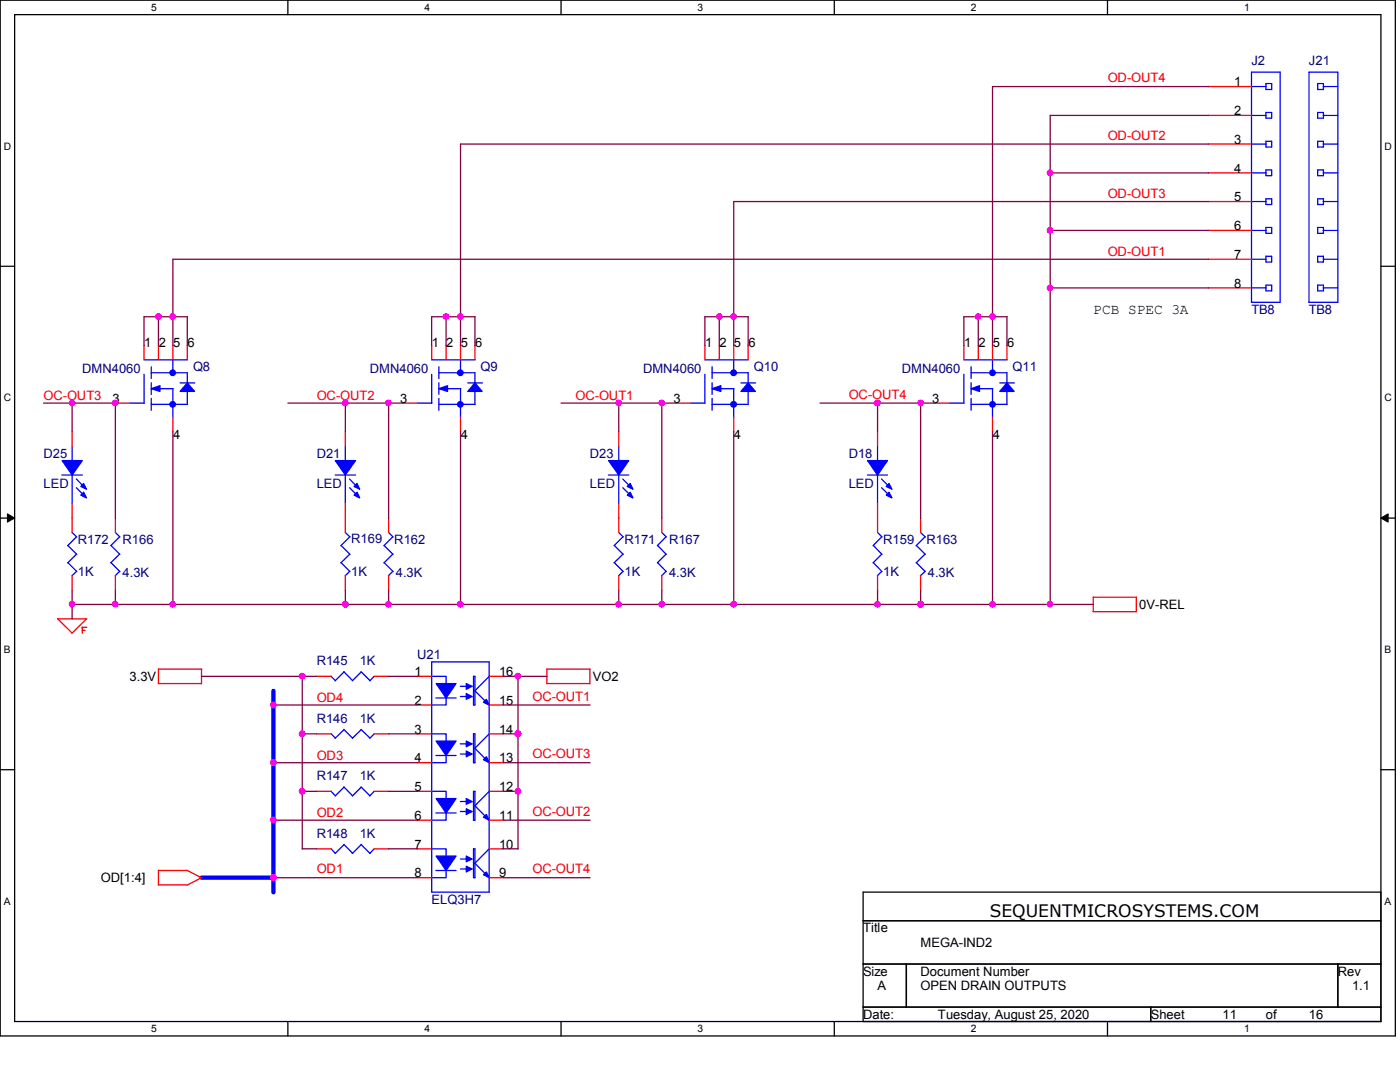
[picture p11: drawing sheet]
<svg xmlns="http://www.w3.org/2000/svg" width="279mm" height="216mm" viewBox="0 0 279 216" stroke-linecap="round" stroke-linejoin="round" font-family="sans-serif">
<path d="M0 0h278.5v206.7h-278.5zM2.9 2.9h272.7v200.9h-272.7z" fill="none" stroke="#000" stroke-width=".25"/>
<g fill="#fff">
<path d="M30.2 .3h1.1v2.3h-1.1z"/>
<path d="M30.2 204.1h1.1v2.3h-1.1z"/>
</g>
<path d="M57.4 0v2.9M57.4 203.8v2.9" fill="none" stroke="#000" stroke-width=".25"/>
<g fill="#fff">
<path d="M84.7 .3h1.1v2.3h-1.1z"/>
<path d="M84.7 204.1h1.1v2.3h-1.1z"/>
</g>
<path d="M112 0v2.9M112 203.8v2.9" fill="none" stroke="#000" stroke-width=".25"/>
<g fill="#fff">
<path d="M139.2 .3h1.1v2.3h-1.1z"/>
<path d="M139.2 204.1h1.1v2.3h-1.1z"/>
</g>
<path d="M166.5 0v2.9M166.5 203.8v2.9" fill="none" stroke="#000" stroke-width=".25"/>
<g fill="#fff">
<path d="M193.8 .3h1.1v2.3h-1.1z"/>
<path d="M193.8 204.1h1.1v2.3h-1.1z"/>
</g>
<path d="M221 0v2.9M221 203.8v2.9" fill="none" stroke="#000" stroke-width=".25"/>
<g fill="#fff">
<path d="M248.3 .3h1.1v2.3h-1.1z"/>
<path d="M248.3 204.1h1.1v2.3h-1.1z"/>
<path d="M.8 28h1.4v2.3h-1.4z"/>
<path d="M276.3 28h1.4v2.3h-1.4z"/>
<path d="M.8 78.2h1.4v2.3h-1.4z"/>
<path d="M276.3 78.2h1.4v2.3h-1.4z"/>
</g>
<path d="M0 53.1h2.9M275.6 53.1h2.9" fill="none" stroke="#000" stroke-width=".25"/>
<g fill="#fff">
<path d="M.8 128.5h1.3v2.2h-1.3z"/>
<path d="M276.3 128.5h1.3v2.2h-1.3z"/>
</g>
<path d="M0 103.4h2.9M275.6 103.4h2.9" fill="none" stroke="#000" stroke-width=".25"/>
<path d="M1.5 102.5l1.4 .9-1.4 .8zM275.6 103.4l1.4-.9v1.7z" fill="#000" stroke="#000" stroke-width=".2"/>
<g fill="#fff">
<path d="M.8 178.7h1.3v2.2h-1.3z"/>
<path d="M276.3 178.7h1.3v2.2h-1.3z"/>
</g>
<path d="M0 153.6h2.9M275.6 153.6h2.9M172.3 178h103.3v25.8h-103.3zM172.3 183.7h103.3M172.3 192.4h103.3M180.9 192.4v8.6M267 192.4v8.6M172.3 201h103.3M229.7 201v2.8" fill="none" stroke="#000" stroke-width=".25"/>
<g fill="none" stroke="#f00" stroke-width=".25">
<path d="M241.1 17.3h8.7M241.1 23h8.7M241.1 28.7h8.7M241.1 34.5h8.7M241.1 40.2h8.7M241.1 46h8.7M241.1 51.7h8.7M241.1 57.4h8.7M28.7 68.9v2.9M31.6 68.9v2.9M34.5 68.9v2.9M37.4 68.9v2.9"/>
<path d="M86.1 68.9v2.9M89 68.9v2.9M91.9 68.9v2.9M94.8 68.9v2.9M140.7 68.9v2.9M143.6 68.9v2.9M146.4 68.9v2.9M149.3 68.9v2.9M192.4 68.9v2.9M195.2 68.9v2.9M198.1 68.9v2.9M201 68.9v2.9"/>
<path d="M14.4 86.1v2.9M23 80.4h2.9M34.5 83.3v2.8M68.9 86.1v2.9M80.4 80.4h2.9M91.9 83.3v2.8M123.5 86.1v2.9M135 80.4h2.8M146.4 83.3v2.8M175.1 86.1v2.9M186.6 80.4h2.9M198.1 83.3v2.8"/>
<path d="M14.4 100.5v5.8M14.4 114.9v2.8M23 103.4v2.9M23 114.9v2.8M68.9 100.5v5.8M68.9 114.9v2.8M77.6 103.4v2.9M77.6 114.9v2.8M123.5 100.5v5.8M123.5 114.9v2.8M132.1 103.4v2.9M132.1 114.9v2.8"/>
<path d="M175.1 100.5v5.8M175.1 114.9v2.8M183.7 103.4v2.9M183.7 114.9v2.8M226.8 119.2v2.9M226.8 119.2l-8.6-.1v2.9M11.5 123.4l2.9 2.9M11.5 123.5h5.8M16.4 125.8h.6M16.4 125.2h.9M16.4 125.1v1.3M17.3 123.5l-2.9 2.9"/>
<path d="M31.6 136.4h8.6M31.6 133.5v2.9M31.6 133.5h8.7M40.2 133.5v2.9M63.2 135h2.9M74.7 135h2.9M83.3 135h2.8M97.6 135h2.9M109.1 133.5v2.9h8.6M109.1 133.5h8.7l-.1 2.9M218.1 122h8.7M63.2 146.4h2.9"/>
<path d="M63.2 157.9h2.9M74.7 146.4h2.9M74.7 157.9h2.9M83.3 146.4h2.8M83.3 140.7h2.8M83.3 157.9h2.8M83.3 152.2h2.8M97.6 146.4h2.9M97.6 140.7h2.9M97.6 157.9h2.9M97.6 152.2h2.9M31.6 176.6h5.8"/>
<path d="M31.6 173.7v2.9M31.6 173.7h5.8M37.4 173.7l2.9 1.5M40.2 175.1l-2.9 1.5M63.2 169.4h2.9M74.7 169.4h2.9M83.3 169.4h2.8M83.3 163.7h2.8M83.3 175.1h2.8M97.6 169.4h2.9M97.6 163.7h2.9M97.6 175.1h2.9"/>
</g>
<g fill="none" stroke="#00f" stroke-width=".25">
<path d="M249.8 17.3h2.9M249.8 14.4h5.7v45.9h-5.7zM252.6 16.7h1.2v1.2h-1.2zM261.2 14.4h5.8v45.9h-5.8zM263 16.7h1.1v1.2h-1.1zM264.1 17.3h2.9M249.8 23h2.9M249.8 34.5h2.9M249.8 28.7h2.9M252.6 22.4h1.2v1.2h-1.2zM252.6 39.7h1.2v1.1h-1.2zM252.6 33.9h1.2v1.2h-1.2z"/>
<path d="M252.6 28.2h1.2v1.1h-1.2zM263 22.4h1.1v1.2h-1.1zM263 28.2h1.1v1.1h-1.1zM263 33.9h1.1v1.2h-1.1zM263 39.7h1.1v1.1h-1.1zM264.1 23h2.9M264.1 34.5h2.9M264.1 28.7h2.9M249.8 57.4h2.9M249.8 51.7h2.9M249.8 46h2.9M249.8 40.2h2.9"/>
<path d="M252.6 56.9h1.2v1.1h-1.2zM252.6 51.1h1.2v1.2h-1.2zM252.6 45.4h1.2v1.2h-1.2zM263 45.4h1.1v1.2h-1.1zM263 51.1h1.1v1.2h-1.1zM263 56.9h1.1v1.1h-1.1zM264.1 57.4h2.9M264.1 51.7h2.9M264.1 46h2.9M264.1 40.2h2.9M28.7 74.7v5.8M28.7 71.8h8.7"/>
<path d="M30.2 73.2v2.3M30.2 76.4v2.3M30.2 79.5v2.4M30.2 77.6h4.3v5.7M30.2 74.4h7.2v6.3M34.5 71.8v2.6M35.9 76.4h3M86.1 71.8h8.7M86.1 74.7v5.8M87.6 77.6h4.3M87.6 74.4h7.2v6.3M87.6 73.2v2.3"/>
<path d="M87.6 76.4v2.3M87.6 79.5v2.4M91.9 71.8v2.6M91.9 77.6v5.7M93.3 76.4h3M140.7 71.8h8.7M140.7 74.7v5.8M142.1 77.6h4.4M142.1 74.4h7.2v6.3M142.1 73.2v2.3M142.1 76.4v2.3M142.1 79.5v2.4"/>
<path d="M146.4 71.8v2.6M146.4 77.6v5.7M147.9 76.4h2.9M192.4 71.8h8.6M192.4 74.7v5.8M193.8 77.6h4.3M193.8 74.4h7.2v6.3M193.8 73.2v2.3M193.8 76.4v2.3M193.8 79.5v2.4M198.1 71.8v2.6M198.1 77.6v5.7"/>
<path d="M199.5 76.4h2.9M12.4 94.8h4M14.4 89v2.9M14.4 94.8v5.7M15.2 95.6l1.8 1.8M15.2 97.3l1.8 1.8M25.9 80.4h2.9M30.2 80.7h7.2M66.9 94.8h4.1M68.9 89v2.9M68.9 94.8v5.7M69.8 95.6l1.7 1.8"/>
<path d="M69.8 97.3l1.7 1.8M83.3 80.4h2.9M87.6 80.7h7.2M121.4 94.8h4.1M123.5 89v2.9M123.5 94.8v5.7M124.3 95.6l1.8 1.8M124.3 97.3l1.8 1.8M137.8 80.4h2.9M142.1 80.7h7.2M173.1 94.8h4M175.1 89v2.9"/>
<path d="M175.1 94.8v5.7M175.9 95.6l1.8 1.8M175.9 97.3l1.8 1.8M189.5 80.4h2.9M193.8 80.7h7.2M13.5 108.8l1.8 1.8M13.5 112.3l1.8 1.7M14.4 106.3l.9 .8M15.3 107.1l-1.8 1.8M15.3 110.6l-1.8 1.7M15.3 114l-.9 .9M22.1 108.8l1.8 1.8"/>
<path d="M22.1 112.3l1.8 1.7M23 106.3l.9 .8M23.9 107.1l-1.8 1.8M23.9 110.6l-1.8 1.7M23.9 114l-.9 .9M68.1 108.8l1.7 1.8M68.1 112.3l1.7 1.7M68.9 106.3l.9 .8M69.8 107.1l-1.8 1.8M69.8 110.6l-1.8 1.7M69.8 114l-.9 .9M76.7 108.8l1.7 1.8"/>
<path d="M76.7 112.3l1.7 1.7M77.6 106.3l.8 .8M78.4 107.1l-1.8 1.8M78.4 110.6l-1.8 1.7M78.4 114l-.9 .9M122.6 108.8l1.8 1.8M122.6 112.3l1.8 1.7M123.5 106.3l.9 .8M124.3 107.1l-1.7 1.8M124.3 110.6l-1.7 1.7M124.3 114l-.9 .9M131.2 108.8l1.8 1.8"/>
<path d="M131.2 112.3l1.8 1.7M132.1 106.3l.9 .8M132.9 107.1l-1.7 1.8M132.9 110.6l-1.7 1.7M132.9 114l-.9 .9M174.3 108.8l1.7 1.8M174.3 112.3l1.7 1.7M175.1 106.3l.9 .8M176 107.1l-1.8 1.8M176 110.6l-1.8 1.7M176 114l-.9 .9M182.9 108.8l1.8 1.8"/>
<path d="M182.9 112.3l1.8 1.7M183.7 106.3l1 .8M184.6 107.1l-1.8 1.8M184.6 110.6l-1.8 1.7M184.6 114l-.9 .9M66 134.9l.9 .9M68.6 134l1.8 1.8M68.7 134.1l-1.8 1.7M72.1 134l1.7 1.8M72.1 134.1l-1.8 1.7M74.7 135l-.9 .8M86.1 135h2.9v5.7h-2.9"/>
<path d="M86.1 132.1h11.5v45.9h-11.5zM87 139.3h4M91.9 136.9h2.3M91.9 139h2.3M94.5 135h.3v5.7h-.3zM94.7 137.8l2.9 2.9M97.6 135l-2.9 2.9M66 146.4l.9 .9M66 157.9l.9 .9M68.6 145.5l1.8 1.8M68.6 157l1.8 1.8M68.7 145.6l-1.8 1.7"/>
<path d="M68.7 157.1l-1.8 1.7M72.1 145.5l1.7 1.8M72.1 157l1.7 1.8M72.1 145.6l-1.8 1.7M72.1 157.1l-1.8 1.7M74.7 146.4l-.9 .9M74.7 157.9l-.9 .9M86.1 146.4h2.9v5.8h-2.9M86.1 157.9h2.9v5.8h-2.9M87 150.7h4M91.9 150.5h2.3M91.9 148.4h2.3"/>
<path d="M91.9 159.9h2.3M94.5 146.4h.3v5.8h-.3zM94.5 157.9h.3v5.8h-.3zM94.7 149.3l2.9 2.9M97.6 146.4l-2.9 3M97.6 157.9l-2.9 2.9M68.6 168.5l1.8 1.8M68.7 168.5l-1.8 1.8-.9-1M72.1 168.5l1.7 1.8M72.1 168.5l-1.8 1.8M74.7 169.4l-.9 .9M86.1 169.4h2.9v5.7h-2.9"/>
<path d="M87 162.2h4M87 173.7h4M91.9 161.9h2.3M91.9 173.4h2.3M91.9 171.4h2.3M94.5 169.4h.3v5.7h-.3zM94.7 160.7l2.9 3M94.7 172.2l2.9 2.9M97.6 169.4l-2.9 2.9"/>
</g>
<g fill="#00f" stroke="#00f" stroke-width=".25">
<path d="M30.2 77.6l1.7-.6v1.1z"/>
<path d="M37.4 76.4l1.4 1.7h-2.9z"/>
<path d="M87.6 77.6l1.7-.6v1.1z"/>
<path d="M94.8 76.4l1.4 1.7h-2.9z"/>
<path d="M142.1 77.6l1.7-.6v1.1z"/>
<path d="M149.3 76.4l1.4 1.7h-2.8z"/>
<path d="M193.8 77.6l1.7-.6v1.1z"/>
<path d="M201 76.4l1.4 1.7h-2.9z"/>
<path d="M173.1 91.9h4l-2 2.9z" fill-rule="evenodd"/>
<path d="M177.4 98.2l.6 1.2-1.1-.6z" fill-rule="evenodd"/>
<path d="M177.4 96.5l.6 1.1-1.1-.5z" fill-rule="evenodd"/>
<path d="M12.4 91.9h4l-2 2.9z" fill-rule="evenodd"/>
<path d="M16.7 98.2l.6 1.2-1.2-.6z" fill-rule="evenodd"/>
<path d="M16.7 96.5l.6 1.1-1.2-.5z" fill-rule="evenodd"/>
<path d="M97.1 139.5l.5 1.2-1.1-.6z" fill-rule="evenodd"/>
<path d="M93 136.4l1.2 .5-1.2 .6z" fill-rule="evenodd"/>
<path d="M93 138.4l1.2 .6-1.2 .5z" fill-rule="evenodd"/>
<path d="M87 136.4h4l-2 2.9z" fill-rule="evenodd"/>
<path d="M87 147.9h4l-2 2.8z" fill-rule="evenodd"/>
<path d="M87 159.3h4l-2 2.9z" fill-rule="evenodd"/>
<path d="M87 170.8h4l-2 2.9z" fill-rule="evenodd"/>
<path d="M93 149.9l1.2 .6-1.2 .5z" fill-rule="evenodd"/>
<path d="M93 147.9l1.2 .5-1.2 .6z" fill-rule="evenodd"/>
<path d="M93 161.4l1.2 .5-1.2 .6z" fill-rule="evenodd"/>
<path d="M93 159.3l1.2 .6-1.2 .6z" fill-rule="evenodd"/>
<path d="M93 172.8l1.2 .6-1.2 .6z" fill-rule="evenodd"/>
<path d="M93 170.8l1.2 .6-1.2 .6z" fill-rule="evenodd"/>
<path d="M97.1 151l.5 1.2-1.1-.6z" fill-rule="evenodd"/>
<path d="M96.5 163.1l.6-.6 .5 1.2z" fill-rule="evenodd"/>
<path d="M96.5 174.5l.6-.5 .5 1.1z" fill-rule="evenodd"/>
<path d="M66.9 91.9h4.1l-2.1 2.9z" fill-rule="evenodd"/>
<path d="M71.2 98.2l.6 1.2-1.1-.6z" fill-rule="evenodd"/>
<path d="M71.2 96.5l.6 1.1-1.1-.5z" fill-rule="evenodd"/>
<path d="M121.5 91.9h4l-2 2.9z" fill-rule="evenodd"/>
<path d="M125.8 98.2l.5 1.2-1.1-.6z" fill-rule="evenodd"/>
<path d="M125.8 96.5l.5 1.1-1.1-.5z" fill-rule="evenodd"/>
<circle cx="34.5" cy="74.4" r=".55"/>
<circle cx="34.5" cy="80.7" r=".55"/>
<circle cx="91.9" cy="74.4" r=".55"/>
<circle cx="91.9" cy="80.7" r=".55"/>
<circle cx="146.4" cy="74.4" r=".56"/>
<circle cx="146.4" cy="80.7" r=".56"/>
<circle cx="198.1" cy="74.4" r=".55"/>
<circle cx="198.1" cy="80.7" r=".55"/>
</g>
<path d="M54.6 137.8v40.3M40.2 175.1h14.4" fill="none" stroke="#00f" stroke-width=".85"/>
<g fill="none" stroke="#800040" stroke-width=".25">
<path d="M241.2 17.3h-43.1v51.7M209.6 34.5h31.6M241.2 28.7h-149.3v40.3M241.2 23h-31.6v97.6M209.6 57.4h31.6M209.6 46h31.6M241.2 40.2h-94.8v28.8M241.2 51.7h-206.7v17.3M31.6 63.2v5.8M37.4 63.2v5.8M37.4 63.2h-8.7v5.8M89 63.2v5.8"/>
<path d="M94.8 63.2v5.8M94.8 63.2h-8.7v5.8M140.7 69v-5.8h8.7l-.1 5.8M143.6 63.2v5.8M195.2 63.2v5.8M201 63.2v5.8M201 63.2h-8.6v5.8M8.7 80.4h14.4l-.1 23M14.4 80.4v5.8M34.5 86.1v34.5M57.4 80.4h23.1M68.9 80.4v5.8"/>
<path d="M77.6 80.4v23M91.9 86.1v34.5M112 80.4h23M123.5 80.4v5.8M132.1 80.4v23M146.4 86.1v34.5M163.7 80.4h22.9M175.1 80.4v5.8M183.7 80.4v23M198.1 86.1v34.5M14.4 117.7v5.8M23 117.7v2.9"/>
<path d="M68.9 117.7v2.9M77.6 117.7v2.9M123.5 117.7v2.9M132.1 117.7v2.9M175.1 117.7v2.9M183.7 117.7v2.9M14.4 120.6h203.8M40.2 135h23M60.3 135v34.4M77.6 135h5.7M100.5 135h8.7M103.4 135v34.4"/>
<path d="M54.6 152.2h28.7M54.6 140.7h28.7M60.3 146.4h2.9M60.3 157.9h2.9M77.6 146.4h5.7M77.6 157.9h5.7M100.5 152.2h17.3M100.5 140.7h17.3M100.5 146.4h2.9M100.5 157.9h2.9M54.6 163.7h28.7M54.6 175.1h28.7"/>
<path d="M60.3 169.4h2.9M77.6 169.4h5.7M100.5 163.7h17.3M100.5 169.4h2.9M100.5 175.1h17.3"/>
</g>
<g fill="#f0f" stroke="#f0f" stroke-width=".25">
<circle cx="198.1" cy="120.6" r=".55"/>
<circle cx="175.1" cy="80.4" r=".56"/>
<circle cx="146.4" cy="120.6" r=".56"/>
<circle cx="175.1" cy="120.6" r=".56"/>
<circle cx="183.7" cy="120.6" r=".55"/>
<circle cx="14.4" cy="120.6" r=".55"/>
<circle cx="34.5" cy="120.6" r=".55"/>
<circle cx="91.9" cy="120.6" r=".55"/>
<circle cx="23" cy="120.6" r=".55"/>
<circle cx="23" cy="80.4" r=".55"/>
<circle cx="54.6" cy="140.7" r=".55"/>
<circle cx="103.4" cy="134.9" r=".56"/>
<circle cx="103.4" cy="146.4" r=".57"/>
<circle cx="103.4" cy="157.9" r=".56"/>
<circle cx="60.3" cy="134.9" r=".56"/>
<circle cx="60.3" cy="146.4" r=".57"/>
<circle cx="60.3" cy="157.9" r=".56"/>
<circle cx="68.9" cy="80.4" r=".55"/>
<circle cx="198.1" cy="63.2" r=".55"/>
<circle cx="68.9" cy="120.6" r=".55"/>
<circle cx="77.5" cy="120.6" r=".55"/>
<circle cx="209.6" cy="34.5" r=".55"/>
<circle cx="209.5" cy="46" r=".56"/>
<circle cx="209.6" cy="57.4" r=".55"/>
<circle cx="209.6" cy="120.6" r=".55"/>
<circle cx="14.4" cy="80.4" r=".55"/>
<circle cx="77.5" cy="80.4" r=".55"/>
<circle cx="123.4" cy="80.4" r=".55"/>
<circle cx="132.1" cy="80.4" r=".56"/>
<circle cx="183.7" cy="80.4" r=".55"/>
<circle cx="195.2" cy="63.2" r=".55"/>
<circle cx="143.6" cy="63.2" r=".55"/>
<circle cx="89" cy="63.2" r=".56"/>
<circle cx="91.9" cy="63.2" r=".55"/>
<circle cx="31.6" cy="63.2" r=".56"/>
<circle cx="146.4" cy="63.2" r=".56"/>
<circle cx="34.5" cy="63.2" r=".55"/>
<circle cx="132.1" cy="120.6" r=".56"/>
<circle cx="123.4" cy="120.6" r=".55"/>
<circle cx="54.6" cy="152.1" r=".55"/>
<circle cx="54.6" cy="163.6" r=".55"/>
<circle cx="54.6" cy="175.1" r=".56"/>
</g>
<text font-size="3.4" x="197.5" y="182.9">SEQUENTMICROSYSTEMS.COM</text>
<text font-size="2.9" x="218.2" y="62.6">PCB SPEC 3A</text>
<g font-size="2.6" fill="#f00">
<text x="221.1" y="16.4">OD-OUT4</text>
<text x="221.1" y="27.9">OD-OUT2</text>
<text x="221.1" y="39.4">OD-OUT3</text>
<text x="221.1" y="51.2">OD-OUT1</text>
<text x="8.7" y="79.9">OC-OUT3</text>
<text x="63.2" y="79.9">OC-OUT2</text>
<text x="114.8" y="79.9">OC-OUT1</text>
<text x="169.4" y="79.6">OC-OUT4</text>
<text x="63.2" y="140.2">OD4</text>
<text x="106.3" y="139.9">OC-OUT1</text>
<text x="63.2" y="151.6">OD3</text>
<text x="106.3" y="151.3">OC-OUT3</text>
<text x="63.2" y="163.1">OD2</text>
<text x="106.3" y="162.8">OC-OUT2</text>
<text x="63.2" y="174.3">OD1</text>
<text x="106.3" y="174.3">OC-OUT4</text>
</g>
<g font-size="2.6">
<text x="246.3" y="17.2">1</text>
<text x="246.3" y="23">2</text>
<text x="246.3" y="28.7">3</text>
<text x="246.3" y="34.5">4</text>
<text x="246.3" y="40.2">5</text>
<text x="246.3" y="45.9">6</text>
<text x="246.3" y="51.7">7</text>
<text x="246.3" y="57.4">8</text>
<text x="28.8" y="69.3">1</text>
<text x="31.7" y="69.3">2</text>
<text x="34.5" y="69.3">5</text>
<text x="37.4" y="69.3">6</text>
<text x="86.2" y="69.3">1</text>
<text x="89.1" y="69.3">2</text>
<text x="91.9" y="69.3">5</text>
<text x="94.8" y="69.3">6</text>
<text x="140.7" y="69.3">1</text>
<text x="143.6" y="69.3">2</text>
<text x="146.5" y="69.3">5</text>
<text x="149.3" y="69.3">6</text>
<text x="192.4" y="69.3">1</text>
<text x="195.3" y="69.3">2</text>
<text x="198.1" y="69.3">5</text>
<text x="201" y="69.3">6</text>
<text x="22.4" y="80.4">3</text>
<text x="79.8" y="80.4">3</text>
<text x="134.4" y="80.4">3</text>
<text x="186.1" y="80.4">3</text>
<text x="34.5" y="87.6">4</text>
<text x="91.9" y="87.6">4</text>
<text x="146.5" y="87.6">4</text>
<text x="198.1" y="87.6">4</text>
<text x="227.4" y="121.5">0V-REL</text>
<text x="25.9" y="135.8">3.3V</text>
<text x="82.7" y="134.9">1</text>
<text x="99.6" y="134.9">16</text>
<text x="118.3" y="135.8">VO2</text>
<text x="82.7" y="140.6">2</text>
<text x="99.6" y="140.6">15</text>
<text x="82.7" y="146.4">3</text>
<text x="99.6" y="146.4">14</text>
<text x="82.7" y="152.1">4</text>
<text x="99.6" y="152.1">13</text>
<text x="82.7" y="157.9">5</text>
<text x="99.6" y="157.9">12</text>
<text x="82.7" y="163.6">6</text>
<text x="99.6" y="163.6">11</text>
<text x="82.7" y="169.3">7</text>
<text x="99.6" y="169.3">10</text>
<text x="20.2" y="176">OD[1:4]</text>
<text x="82.7" y="175.1">8</text>
<text x="99.6" y="175.1">9</text>
<text x="172.3" y="186.1">Title</text>
<text x="183.7" y="188.9">MEGA-IND2</text>
<text x="172.3" y="194.7">Size</text>
<text x="175.1" y="197.6">A</text>
<text x="183.7" y="197.6">OPEN DRAIN OUTPUTS</text>
<text x="183.7" y="194.7">Document Number</text>
<text x="267" y="194.7">Rev</text>
<text x="269.8" y="197.6">1.1</text>
<text x="172.3" y="203.3">Date:</text>
<text x="187.2" y="203.3">Tuesday, August 25, 2020</text>
<text x="229.7" y="203.3">Sheet</text>
<text x="244" y="203.3">11</text>
<text x="252.6" y="203.3">of</text>
<text x="261.2" y="203.3">16</text>
</g>
<g font-size="2.6" fill="#000080">
<text x="249.8" y="13">J2</text>
<text x="261.2" y="13">J21</text>
<text x="249.8" y="62.7">TB8</text>
<text x="261.2" y="62.7">TB8</text>
<text x="16.4" y="74.4">DMN4060</text>
<text x="38.5" y="74.1">Q8</text>
<text x="73.8" y="74.4">DMN4060</text>
<text x="95.9" y="74.1">Q9</text>
<text x="128.4" y="74.4">DMN4060</text>
<text x="150.4" y="74.1">Q10</text>
<text x="180" y="74.4">DMN4060</text>
<text x="202.1" y="74.1">Q11</text>
<text x="8.7" y="91.4">D25</text>
<text x="63.2" y="91.4">D21</text>
<text x="117.7" y="91.4">D23</text>
<text x="169.4" y="91.4">D18</text>
<text x="8.7" y="97.4">LED</text>
<text x="63.2" y="97.4">LED</text>
<text x="117.7" y="97.4">LED</text>
<text x="169.4" y="97.4">LED</text>
<text x="15.5" y="108.6">R172</text>
<text x="24.5" y="108.6">R166</text>
<text x="70.1" y="108.3">R169</text>
<text x="78.7" y="108.6">R162</text>
<text x="124.6" y="108.6">R171</text>
<text x="133.5" y="108.6">R167</text>
<text x="176.3" y="108.6">R159</text>
<text x="184.9" y="108.6">R163</text>
<text x="15.5" y="114.9">1K</text>
<text x="24.5" y="115.2">4.3K</text>
<text x="70.1" y="114.9">1K</text>
<text x="79" y="115.2">4.3K</text>
<text x="124.6" y="114.9">1K</text>
<text x="133.5" y="115.2">4.3K</text>
<text x="176.3" y="114.9">1K</text>
<text x="185.2" y="115.2">4.3K</text>
<text x="83.3" y="131.5">U21</text>
<text x="63.2" y="132.7">R145</text>
<text x="71.8" y="132.7">1K</text>
<text x="63.2" y="144.2">R146</text>
<text x="71.8" y="144.2">1K</text>
<text x="63.2" y="155.7">R147</text>
<text x="71.8" y="155.7">1K</text>
<text x="63.2" y="167.1">R148</text>
<text x="71.8" y="167.1">1K</text>
<text x="86.1" y="180.3">ELQ3H7</text>
</g>
<g font-size="2">
<text x="30.2" y="2.2">5</text>
<text x="84.7" y="2.2">4</text>
<text x="139.2" y="2.2">3</text>
<text x="193.7" y="2.2">2</text>
<text x="248.3" y="2.2">1</text>
<text x=".8" y="29.9">D</text>
<text x="276.3" y="29.9">D</text>
<text x=".8" y="80.1">C</text>
<text x="276.3" y="80.1">C</text>
<text x=".8" y="130.3">B</text>
<text x="276.3" y="130.3">B</text>
<text x=".8" y="180.5">A</text>
<text x="276.3" y="180.5">A</text>
<text x="30.2" y="206">5</text>
<text x="84.7" y="206">4</text>
<text x="139.2" y="206">3</text>
<text x="193.7" y="206">2</text>
<text x="248.3" y="206">1</text>
</g>
</svg>
